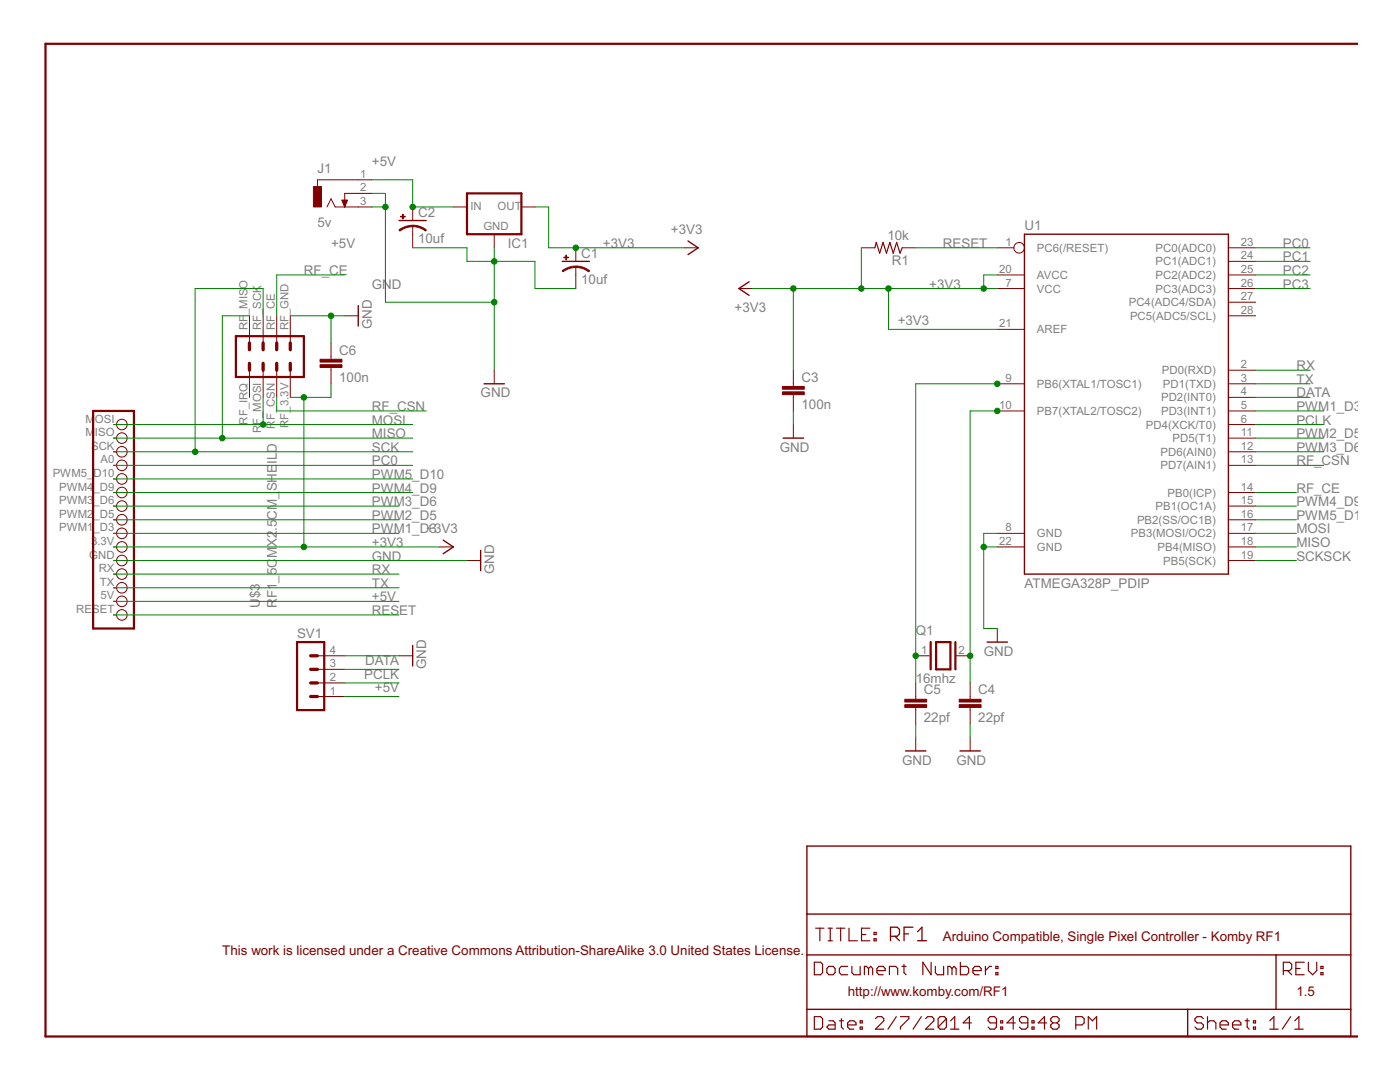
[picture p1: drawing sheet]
<svg xmlns="http://www.w3.org/2000/svg" width="279mm" height="216mm" viewBox="0 0 279 216" stroke-linecap="round" stroke-linejoin="round" font-family="sans-serif">
<path d="M270.9 8.7h-261.8v198.1h261.8M93.2 38.6h10.9v8.1h-10.9zM47.1 67.1h13.5v8.1h-13.5zM18.6 82h8.1v43.4h-8.1zM59.3 128.1h5.4v13.6h-5.4zM185.7 128.1v5.5M186.8 128.1h2.9v5.5h-2.9zM190.7 128.1v5.5" fill="none" stroke="#800000" stroke-width=".44"/>
<g fill="none" stroke="#800000" stroke-width=".28">
<path d="M79.6 44h5.5M112.2 52.2h5.4M137.3 48.1l2 1.3-2 1.4M149.5 56.2l-2 1.4 2 1.3M204.4 46.7h40.8v67.9h-40.8zM71.5 61v4M96.6 76.6h4.1M156.3 87.4h4.1M88.5 107.8l2 1.3-2 1.4M95.9 109.8v4.1M82.4 128.8v4.1M197 128.1h4.1"/>
<path d="M180.7 149.8h4.1M191.6 149.8h4M161 168.8h108.6v38h-108.6zM161 190.5h108.6M161 182.4h108.6M254.7 190.5v10.9M161 201.4h108.6M237 201.4v5.4"/>
</g>
<g fill="none" stroke="#800000" stroke-width=".23">
<path d="M174.6 49.4l.3-1 .7 2.1 .6-2.1 .7 2.1 .7-2.1 .7 2.1 .6-2.1 .7 2.1 .4-1.1M162.5 192h1.3l.4 .4v1.7l-.4 .4h-1.3zM162.8 185.2h1.6M163.6 185.2v2.5M165.3 185.2h.8M165.3 187.7h.8M165.4 192.8h.9l.4 .5v.8l-.4 .4h-.9l-.4-.4v-.8zM165.7 185.2v2.5M166.9 185.2h1.7M167.8 185.2v2.5M169.2 192.8h-1.3l-.4 .5v.8l.4 .4h1.3M169.4 185.2v2.5h1.7"/>
<path d="M170 192.8v1.3l.4 .4h1.3v-1.7M171.9 186.5h.9M173.3 193.3l-.4-.5h-.4v1.7M173.3 193.3v1.2M173.3 193.3l.5-.5 .4 .5v1.2M173.6 185.2h-1.7v2.5h1.7M174.4 187.3h.5v.4h-.5zM174.4 186.1h.5v.4h-.5zM175 193.7h1.7v-.4l-.4-.5h-.9l-.4 .5v.8l.4 .4h.9M177.5 194.5v-1.7h1.3l.4 .5v1.2M180 192.8h.8M180.4 192.4v1.7l.4 .4"/>
<path d="M185.8 192v2.5l-1.6-2.5v2.5M186.7 192.8v1.3l.4 .4h1.2v-1.7M190 193.3l-.4-.5h-.4v1.7M190 193.3v1.2M190 193.3l.4-.5 .4 .5v1.2M191.7 192v2.5h1.2l.4-.4v-.8l-.4-.5h-1.2M194.2 193.7h1.6v-.4l-.4-.5h-.8l-.4 .5v.8l.4 .4h.8M196.7 192.8v1.7M197.9 192.8h-.4l-.8 .9M198.7 194.1h.5v.4h-.5zM198.7 192.8h.5v.5h-.5zM256.1 193.7h1.3l.4-.4v-.9l-.4-.4h-1.3v2.5"/>
<path d="M257 193.7l.8 .8M258.6 193.3h.9M260.3 192h-1.7v2.5h1.7M261.1 192v1.7l.9 .8 .8-.8v-1.7M263.6 194.1h.4v.4h-.4zM263.6 192.8h.4v.5h-.4zM162.5 202.9h1.3l.4 .4v1.6l-.4 .5h-1.3zM165.4 203.7h.9l.4 .4v1.3h-1.3l-.4-.5 .4-.4h1.3M167.5 203.7h.8M167.9 203.3v1.6l.4 .5M169.2 204.5h1.6v-.4l-.4-.4h-.8l-.4 .4v.8l.4 .5h.8M171.7 204.9h.4v.5h-.4z"/>
<path d="M171.7 203.7h.4v.4h-.4zM174.7 203.3l.4-.4h.9l.4 .4v.4l-1.7 1.7h1.7M178.9 202.9l-1.7 2.5M179.7 202.9h1.7v.4l-1.7 1.6v.5M183.9 202.9l-1.7 2.5M184.7 203.3l.4-.4h.9l.4 .4v.4l-1.7 1.7h1.7M188.9 203.3v1.6l-.4 .5h-.9l-.4-.5M188.9 203.3l-.4-.4h-.9l-.4 .4v1.6M188.9 203.3l-1.7 1.6M189.7 205.4h1.7M189.7 203.7l.8-.8v2.5M193.9 204.1h-1.7l1.3-1.2v2.5"/>
<path d="M198.9 204.1h-1.3l-.4-.4v-.4l.4-.4h.9l.4 .4v1.6l-.4 .5h-.9l-.4-.5M199.7 204.9h.4v.5h-.4zM199.7 203.7h.4v.4h-.4zM202.6 204.1h-1.6l1.2-1.2v2.5M205.1 204.1h-1.2l-.4-.4v-.4l.4-.4h.8l.4 .4v1.6l-.4 .5h-.8l-.4-.5M206 204.9h.4v.5h-.4zM206 203.7h.4v.4h-.4zM208.9 204.1h-1.7l1.2-1.2v2.5M210.1 204.1l-.4 .4v.4l.4 .5h.8l.5-.5v-.4l-.5-.4M210.1 204.1l-.4-.4v-.4l.4-.4h.8l.5 .4v.4l-.5 .4M210.1 204.1h.8M214.7 204.5h1.2l.5-.4v-.8l-.5-.4h-1.2v2.5"/>
<path d="M217.2 205.4v-2.5l.8 .8 .9-.8v2.5M240.2 203.3l-.5-.4h-.8l-.4 .4v.4l.4 .4h.8l.5 .4v.4l-.5 .5h-.8l-.4-.5M241 204.1l.4-.4h.8l.5 .4v1.3M241 202.9v2.5M243.5 204.5h1.7v-.4l-.5-.4h-.8l-.4 .4v.8l.4 .5h.8M246 204.5h1.6v-.4l-.4-.4h-.8l-.4 .4v.8l.4 .5h.8M248.5 203.7h.8M248.9 203.3v1.6l.4 .5M250.1 204.9h.5v.5h-.5zM250.1 203.7h.5v.4h-.5zM253.4 205.4h1.7M253.4 203.7l.8-.8v2.5"/>
<path d="M257.6 202.9l-1.7 2.5M258.4 205.4h1.7M258.4 203.7l.8-.8v2.5"/>
</g>
<path d="M177.7 186.8h1.4l.4-.4v-.9l-.4-.5h-1.4v2.7M178.6 186.8l.9 .9M180.4 186.4h.9M182.2 185h-1.8v2.7M183.1 185.9l.9-.9v2.7M183.1 187.7h1.8" fill="none" stroke="#800000" stroke-width=".25"/>
<g fill="none" stroke="#800000" stroke-width=".2">
<path d="M68.2 39.9h1.1l-.5 1.4zM74.2 35.9h-10.8v1.3M74.2 38.6h-5.4v2.7M65.3 41.3l.8-1.6 .8 1.6h7.3M68.3 40.1h1M68.4 40.2h.8M68.4 40.4h.8M68.5 40.5h.6M68.5 40.6h.5M68.6 40.8h.4M68.6 40.9h.3M68.7 41h.2"/>
<path d="M68.7 41.2h.1M82.4 41.3v2.7M82.4 45.1v4.3M90.5 41.3h2.7M98.6 46.7v2.7M104.1 41.3h2.7M114.9 49.4v2.8M114.9 53.2v4.4M136.6 49.4h2.7M147.5 57.6h2.7M171.9 49.4h2.7M180 49.4h2.8"/>
<path d="M199 57.6h5.4M199 54.9h5.4M199 49.4h3.3M245.2 57.6h5.4M245.2 54.9h5.4M245.2 52.2h5.4M245.2 49.4h5.4M49.8 63v5.4M49.8 73.9v5.4M52.5 63v5.4M52.5 73.9v5.4M55.2 63v5.4"/>
<path d="M55.2 73.9v5.4M57.9 63v5.4M57.9 73.9v5.4M66.1 68.4v3.3M66.1 73.3v3.3M68.8 63h2.7M98.6 73.9v2.7M158.3 73.9v3.2M158.3 78.7v3.3M199 76.6h5.4M199 65.7h5.4M245.2 76.6h5.4"/>
<path d="M245.2 79.3h5.4M245.2 73.9h5.4M245.2 63h5.4M245.2 60.3h5.4M22.6 98.3h.7M22.6 92.9h.7M22.6 90.1h.7M22.6 87.4h.7M22.6 84.7h.7M22.6 95.6h.7M158.3 84.7v2.7M199 82h5.4"/>
<path d="M245.2 82h5.4M245.2 98.3h5.4M245.2 92.9h5.4M245.2 90.1h5.4M245.2 87.4h5.4M245.2 84.7h5.4M22.6 111.8h.7M22.6 106.4h.7M22.6 109.1h.7M22.6 103.7h.7M22.6 101h.7M22.6 114.6h.7"/>
<path d="M22.6 117.3h.7M22.6 120h.7M87.8 109.1h2.7M93.2 111.8h2.7M199 106.4h5.4M199 109.1h5.4M245.2 111.8h5.4M245.2 106.4h5.4M245.2 109.1h5.4M245.2 103.7h5.4M245.2 101h5.4M22.6 122.7h.7"/>
<path d="M63.4 130.9h5.4M63.4 139h5.4M63.4 136.3h5.4M63.4 133.6h5.4M79.6 130.9h2.8M182.8 136.3v3.2M182.8 130.9h2.7M190.9 130.9h2.7M193.6 136.3v3.2M199 125.4v2.7M182.8 141.2v3.2M182.8 147.1v2.7"/>
<path d="M193.6 141.2v3.2M193.6 147.1v2.7"/>
<circle cx="203.4" cy="49.4" r="1.06"/>
<circle cx="24.3" cy="84.7" r="1.06"/>
<circle cx="24.3" cy="90.1" r="1.06"/>
<circle cx="24.3" cy="92.9" r="1.06"/>
<circle cx="24.3" cy="87.4" r="1.06"/>
<circle cx="24.3" cy="95.6" r="1.06"/>
<circle cx="24.3" cy="98.3" r="1.06"/>
<circle cx="24.3" cy="103.7" r="1.06"/>
<circle cx="24.3" cy="111.8" r="1.06"/>
<circle cx="24.3" cy="106.4" r="1.06"/>
<circle cx="24.3" cy="117.3" r="1.06"/>
<circle cx="24.3" cy="120" r="1.06"/>
<circle cx="24.3" cy="101" r="1.06"/>
<circle cx="24.3" cy="114.6" r="1.06"/>
<circle cx="24.3" cy="109.1" r="1.06"/>
<circle cx="24.3" cy="122.7" r="1.06"/>
</g>
<g fill="#800000" stroke="#800000" stroke-width=".2">
<path d="M191.4 140.6h4.4v.6h-4.4z"/>
<path d="M191.4 139.5h4.4v.6h-4.4z"/>
<path d="M180.6 140.6h4.3v.6h-4.3z"/>
<path d="M180.6 139.5h4.3v.6h-4.3z"/>
<path d="M62.5 37.2h1.7v4.1h-1.7z"/>
<path d="M112.5 51.3h1v.1h-1z"/>
<path d="M112.9 50.9h.2v.9h-.2z"/>
<path d="M79.9 43.2h1v.1h-1z"/>
<path d="M80.3 42.8h.2v.9h-.2z"/>
<path d="M156.1 78.2h4.4v.5h-4.4z"/>
<path d="M156.1 77.1h4.4v.6h-4.4z"/>
<path d="M63.9 72.8h4.3v.5h-4.3z"/>
<path d="M63.9 71.7h4.3v.5h-4.3z"/>
</g>
<g fill="#800000" stroke="#800000" stroke-width=".2">
<path d="M114.9 53.1h.3a4.3 4.3 0 0 1 2.5 .9l-.2 .3a4 4 0 0 0-2.6-.9z" fill-rule="evenodd"/>
<path d="M112.2 54l.7-.4 1.1-.4 .9-.1v.3a4.1 4.1 0 0 0-2.5 .8z" fill-rule="evenodd"/>
<path d="M82.4 44.9h.3a4.3 4.3 0 0 1 2.4 1l-.2 .2-1.5-.7-1-.2z" fill-rule="evenodd"/>
<path d="M79.6 45.9l1.3-.7 1.5-.2v.2l-1.6 .4-1 .5z" fill-rule="evenodd"/>
</g>
<path d="M49.8 68.4v1.4M49.8 72.5v1.4M52.5 68.4v1.4M52.5 72.5v1.4M55.2 68.4v1.4M55.2 72.5v1.4M57.9 68.4v1.4M57.9 72.5v1.4M62 133.6h1.4M62 136.3h1.4M62 139h1.4M62 130.9h1.4" fill="none" stroke="#800000" stroke-width=".66"/>
<g fill="none" stroke="#008000" stroke-width=".2">
<path d="M74.2 35.9h8.2v5.4h8.1M74.2 38.6h2.7v21.7h21.7M68.8 54.9h-13.6v8.1M74.2 41.3h2.7M82.4 49.4h10.8v2.8h13.6v5.4h8.1M98.6 49.4v24.5M106.8 41.3h2.7v8.1h27.1M150.2 57.6h48.8M158.3 57.6v16.3M171.9 49.4v8.2M177.3 57.6v8.1h21.7M182.8 49.4h16.2"/>
<path d="M199 54.9h-2.7v2.7M250.6 49.4h10.9M250.6 52.2h10.9M250.6 57.6h10.9M250.6 54.9h10.9M49.8 63h-5.4v24.4M52.5 63v-5.4h-13.6v32.5M52.5 79.3v5.4M55.2 79.3v2.7h29.9M57.9 63h10.9M60.6 79.3v29.8M66.1 63v5.4"/>
<path d="M66.1 76.6v2.7h-8.2M199 76.6h-16.2v59.7M250.6 76.6h10.9M250.6 73.9h10.9M250.6 79.3h10.9M22.6 90.1h59.8M22.6 87.4h59.8M22.6 84.7h59.8M22.6 92.9h59.8M22.6 95.6h59.8M22.6 98.3h59.8M158.3 82v2.7"/>
<path d="M199 82h-5.4v54.3M250.6 82h13.6M250.6 90.1h13.6M250.6 87.4h13.6M250.6 84.7h13.6M250.6 92.9h13.6M250.6 98.3h8.1M22.6 106.4h57M22.6 109.1h65.2M22.6 111.8h70.6M22.6 117.3h57M22.6 114.6h57"/>
<path d="M22.6 120h57M22.6 103.7h57M22.6 101h57M196.3 109.1h2.7M199 106.4h-2.7v19h2.7M250.6 106.4h8.1M250.6 109.1h8.1M250.6 111.8h8.1M250.6 103.7h8.1M250.6 101h8.1M22.6 122.7h57M68.8 130.9h10.8"/>
<path d="M68.8 139h10.8M68.8 133.6h10.8M68.8 136.3h10.8M182.8 144.4v2.7M193.6 144.4v2.7"/>
</g>
<g fill="#008000" stroke="#008000" stroke-width=".2">
<circle cx="98.6" cy="52.2" r=".55"/>
<circle cx="98.6" cy="60.3" r=".55"/>
<circle cx="76.9" cy="41.3" r=".55"/>
<circle cx="196.3" cy="109.1" r=".55"/>
<circle cx="66.1" cy="63" r=".55"/>
<circle cx="199" cy="82" r=".55"/>
<circle cx="193.6" cy="130.9" r=".55"/>
<circle cx="199" cy="76.6" r=".55"/>
<circle cx="182.8" cy="130.9" r=".55"/>
<circle cx="38.9" cy="90.1" r=".55"/>
<circle cx="44.4" cy="87.4" r=".55"/>
<circle cx="52.5" cy="84.7" r=".55"/>
<circle cx="82.4" cy="41.3" r=".55"/>
<circle cx="196.3" cy="57.6" r=".55"/>
<circle cx="171.9" cy="57.6" r=".55"/>
<circle cx="158.3" cy="57.6" r=".55"/>
<circle cx="177.3" cy="57.6" r=".55"/>
<circle cx="114.9" cy="49.4" r=".55"/>
<circle cx="60.6" cy="109.1" r=".55"/>
<circle cx="60.6" cy="79.3" r=".55"/>
</g>
<g font-size="3" fill="#808080">
<text x="63.4" y="34.5">J1</text>
<text x="74.2" y="33.2">+5V</text>
<text x="63.4" y="45.4">5v</text>
<text x="83.4" y="43.3">C2</text>
<text x="133.9" y="46.7">+3V3</text>
<text x="177.1" y="47.8">10k</text>
<text x="204.5" y="45.9">U1</text>
<text x="66.1" y="49.4">+5V</text>
<text x="83.4" y="48.5">10uf</text>
<text x="101.3" y="49.4">IC1</text>
<text x="116" y="51.5">C1</text>
<text x="120.3" y="49.4">+3V3</text>
<text x="178" y="52.9">R1</text>
<text x="188.2" y="49.4">RESET</text>
<text x="256" y="49.4">PC0</text>
<text x="256" y="52.2">PC1</text>
<text x="60.6" y="54.9">RF_CE</text>
<text x="74.2" y="57.6">GND</text>
<text x="116" y="56.6">10uf</text>
<text x="185.5" y="57.6">+3V3</text>
<text x="256" y="54.9">PC2</text>
<text x="256" y="57.6">PC3</text>
<text x="74.2" y="65.7" transform="rotate(-90 74.2 65.7)">GND</text>
<text x="146.6" y="62.2">+3V3</text>
<text x="179.2" y="64.9">+3V3</text>
<text x="67.7" y="70.7">C6</text>
<text x="67.7" y="76.2">100n</text>
<text x="160" y="76.2">C3</text>
<text x="258.7" y="76.6">TX</text>
<text x="258.7" y="73.9">RX</text>
<text x="74.2" y="82">RF_CSN</text>
<text x="95.9" y="79.3">GND</text>
<text x="160" y="81.6">100n</text>
<text x="258.7" y="79.3">DATA</text>
<text x="258.7" y="82">PWM1_D3</text>
<text x="74.2" y="87.4">MISO</text>
<text x="74.2" y="84.7">MOSI</text>
<text x="258.7" y="84.7">PCLK</text>
<text x="258.7" y="87.4">PWM2_D5</text>
<text x="55.2" y="92.6" transform="rotate(-90 55.2 92.6)">ILD</text>
<text x="74.2" y="90.1">SCK</text>
<text x="74.2" y="92.9">PC0</text>
<text x="74.2" y="95.6">PWM5_D10</text>
<text x="155.6" y="90.1">GND</text>
<text x="258.7" y="90.1">PWM3_D6</text>
<text x="258.7" y="92.9">RF_CSN</text>
<text x="55.2" y="98.1" transform="rotate(-90 55.2 98.1)">SHE</text>
<text x="74.2" y="98.3">PWM4_D9</text>
<text x="74.2" y="101">PWM3_D6</text>
<text x="258.7" y="101">PWM4_D9</text>
<text x="258.7" y="98.3">RF_CE</text>
<text x="55.2" y="105.9" transform="rotate(-90 55.2 105.9)">.5</text>
<text x="55.2" y="103.7" transform="rotate(-90 55.2 103.7)">CM_</text>
<text x="74.2" y="103.7">PWM2_D5</text>
<text x="74.2" y="106.4">PWM1_D+33V3</text>
<text x="258.7" y="106.4">MOSI</text>
<text x="258.7" y="103.7">PWM5_D10</text>
<text x="55.2" y="111.4" transform="rotate(-90 55.2 111.4)">MX2</text>
<text x="74.2" y="111.8">GND</text>
<text x="74.2" y="109.1">+3V3</text>
<text x="258.7" y="111.8">SCKSCK</text>
<text x="258.7" y="109.1">MISO</text>
<text x="51.8" y="119.4" transform="rotate(-90 51.8 119.4)">$3</text>
<text x="55.2" y="119.4" transform="rotate(-90 55.2 119.4)">F1_5C</text>
<text x="74.2" y="117.3">TX</text>
<text x="74.2" y="114.6">RX</text>
<text x="74.2" y="120">+5V</text>
<text x="98.6" y="114.6" transform="rotate(-90 98.6 114.6)">GND</text>
<text x="204.5" y="117.3">ATMEGA328P_PDIP</text>
<text x="51.8" y="121.3" transform="rotate(-90 51.8 121.3)">U</text>
<text x="55.2" y="121.3" transform="rotate(-90 55.2 121.3)">R</text>
<text x="74.2" y="122.7">RESET</text>
<text x="59.3" y="127.3">SV1</text>
<text x="182.8" y="126.8">Q1</text>
<text x="196.3" y="130.8">GND</text>
<text x="72.7" y="135.5">PCLK</text>
<text x="72.9" y="132.7">DATA</text>
<text x="85.1" y="133.6" transform="rotate(-90 85.1 133.6)">GND</text>
<text x="182.8" y="136.3">16mhz</text>
<text x="74.8" y="138.2">+5V</text>
<text x="184.4" y="138.6">C5</text>
<text x="195.2" y="138.6">C4</text>
<text x="184.4" y="144">22pf</text>
<text x="195.2" y="144">22pf</text>
<text x="180" y="152.6">GND</text>
<text x="190.9" y="152.6">GND</text>
</g>
<g font-size="3" fill="#800000">
<text x="44.4" y="190.5">This work is licensed under a Creative Commons Attribution-ShareAlike 3.0 United States License.</text>
<text x="188.2" y="187.8">Arduino Compatible, Single Pixel Controller - Komby RF1</text>
<text x="169.2" y="198.7">http://www.komby.com/RF1</text>
<text x="258.7" y="198.7">1.5</text>
</g>
<g font-size="2.5" fill="#808080">
<text x="71.9" y="35.5">1</text>
<text x="71.9" y="38.2">2</text>
<text x="71.9" y="40.9">3</text>
<text x="93.9" y="42">IN</text>
<text x="99.3" y="42">OUT</text>
<text x="96.5" y="45.9">GND</text>
<text x="200.7" y="49.1">1</text>
<text x="207" y="50.3">PC6(/RESET)</text>
<text x="230.6" y="53">PC1(ADC1)</text>
<text x="230.6" y="50.3">PC0(ADC0)</text>
<text x="247.7" y="51.8">24</text>
<text x="247.7" y="49.1">23</text>
<text x="199.4" y="54.5">20</text>
<text x="200.7" y="57.2">7</text>
<text x="207" y="58.4">VCC</text>
<text x="207" y="55.7">AVCC</text>
<text x="230.6" y="58.4">PC3(ADC3)</text>
<text x="230.6" y="55.7">PC2(ADC2)</text>
<text x="247.7" y="59.9">27</text>
<text x="247.7" y="57.2">26</text>
<text x="247.7" y="54.5">25</text>
<text x="49.4" y="65.9" transform="rotate(-90 49.4 65.9)">RF</text>
<text x="49.4" y="62.9" transform="rotate(-90 49.4 62.9)">_MISO</text>
<text x="52.1" y="65.9" transform="rotate(-90 52.1 65.9)">RF_SCK</text>
<text x="54.8" y="65.9" transform="rotate(-90 54.8 65.9)">RF_CE</text>
<text x="57.6" y="65.9" transform="rotate(-90 57.6 65.9)">RF_GND</text>
<text x="199.4" y="65.3">21</text>
<text x="225.3" y="61.1">PC4(ADC4/SDA)</text>
<text x="225.5" y="63.8">PC5(ADC5/SCL)</text>
<text x="247.7" y="62.6">28</text>
<text x="207" y="66.5">AREF</text>
<text x="200.7" y="76.2">9</text>
<text x="207" y="77.4">PB6(XTAL1/TOSC1)</text>
<text x="231.9" y="74.7">PD0(RXD)</text>
<text x="232.1" y="77.4">PD1(TXD)</text>
<text x="247.7" y="76.2">3</text>
<text x="247.7" y="73.5">2</text>
<text x="199.4" y="81.6">10</text>
<text x="207" y="82.8">PB7(XTAL2/TOSC2)</text>
<text x="231.7" y="82.8">PD3(INT1)</text>
<text x="231.7" y="80.1">PD2(INT0)</text>
<text x="247.7" y="81.6">5</text>
<text x="247.7" y="78.9">4</text>
<text x="17.1" y="84.3">M</text>
<text x="17.1" y="87">M</text>
<text x="18.2" y="89.8">SCK</text>
<text x="18.9" y="84.3">OSI</text>
<text x="18.9" y="87">ISO</text>
<text x="49.4" y="84.7" transform="rotate(-90 49.4 84.7)">RF_IRQ</text>
<text x="52.1" y="86.5" transform="rotate(-90 52.1 86.5)">RF_MOSI</text>
<text x="54.8" y="85.5" transform="rotate(-90 54.8 85.5)">RF_CSN</text>
<text x="57.6" y="85.4" transform="rotate(-90 57.6 85.4)">RF_3.3V</text>
<text x="228.7" y="85.5">PD4(XCK/T0)</text>
<text x="234" y="88.2">PD5(T1)</text>
<text x="247.7" y="89.8">12</text>
<text x="247.7" y="87">11</text>
<text x="247.7" y="84.3">6</text>
<text x="10.5" y="95.2">PWM5_</text>
<text x="18.7" y="95.2">D10</text>
<text x="20.1" y="92.5">A0</text>
<text x="231.6" y="93.7">PD7(AIN1)</text>
<text x="231.6" y="91">PD6(AIN0)</text>
<text x="247.7" y="92.5">13</text>
<text x="11.8" y="97.9">PWM4</text>
<text x="11.8" y="100.6">PWM3</text>
<text x="18.7" y="97.9">_D9</text>
<text x="18.7" y="100.6">_D6</text>
<text x="230.6" y="101.8">PB1(OC1A)</text>
<text x="233" y="99.1">PB0(ICP)</text>
<text x="247.7" y="100.6">15</text>
<text x="247.7" y="97.9">14</text>
<text x="11.8" y="103.3">PWM2</text>
<text x="11.8" y="106">PWM1</text>
<text x="18.7" y="103.3">_D5</text>
<text x="18.7" y="106">_D3</text>
<text x="200.7" y="106">8</text>
<text x="207" y="107.2">GND</text>
<text x="225.7" y="107.2">PB3(MOSI/OC2)</text>
<text x="226.9" y="104.5">PB2(SS/OC1B)</text>
<text x="247.7" y="106">17</text>
<text x="247.7" y="103.3">16</text>
<text x="17.8" y="111.5">GND</text>
<text x="18.2" y="108.8">3.3V</text>
<text x="199.4" y="108.8">22</text>
<text x="207" y="110">GND</text>
<text x="231" y="110">PB4(MISO)</text>
<text x="232.1" y="112.7">PB5(SCK)</text>
<text x="247.7" y="111.5">19</text>
<text x="247.7" y="108.8">18</text>
<text x="19.7" y="114.2">RX</text>
<text x="19.9" y="116.9">TX</text>
<text x="20.1" y="119.6">5V</text>
<text x="15.2" y="122.3">RESET</text>
<text x="65.9" y="130.5">4</text>
<text x="183.8" y="130.5">1</text>
<text x="191.3" y="130.5">2</text>
<text x="65.9" y="135.9">2</text>
<text x="65.9" y="133.2">3</text>
<text x="65.9" y="138.6">1</text>
</g>
</svg>
